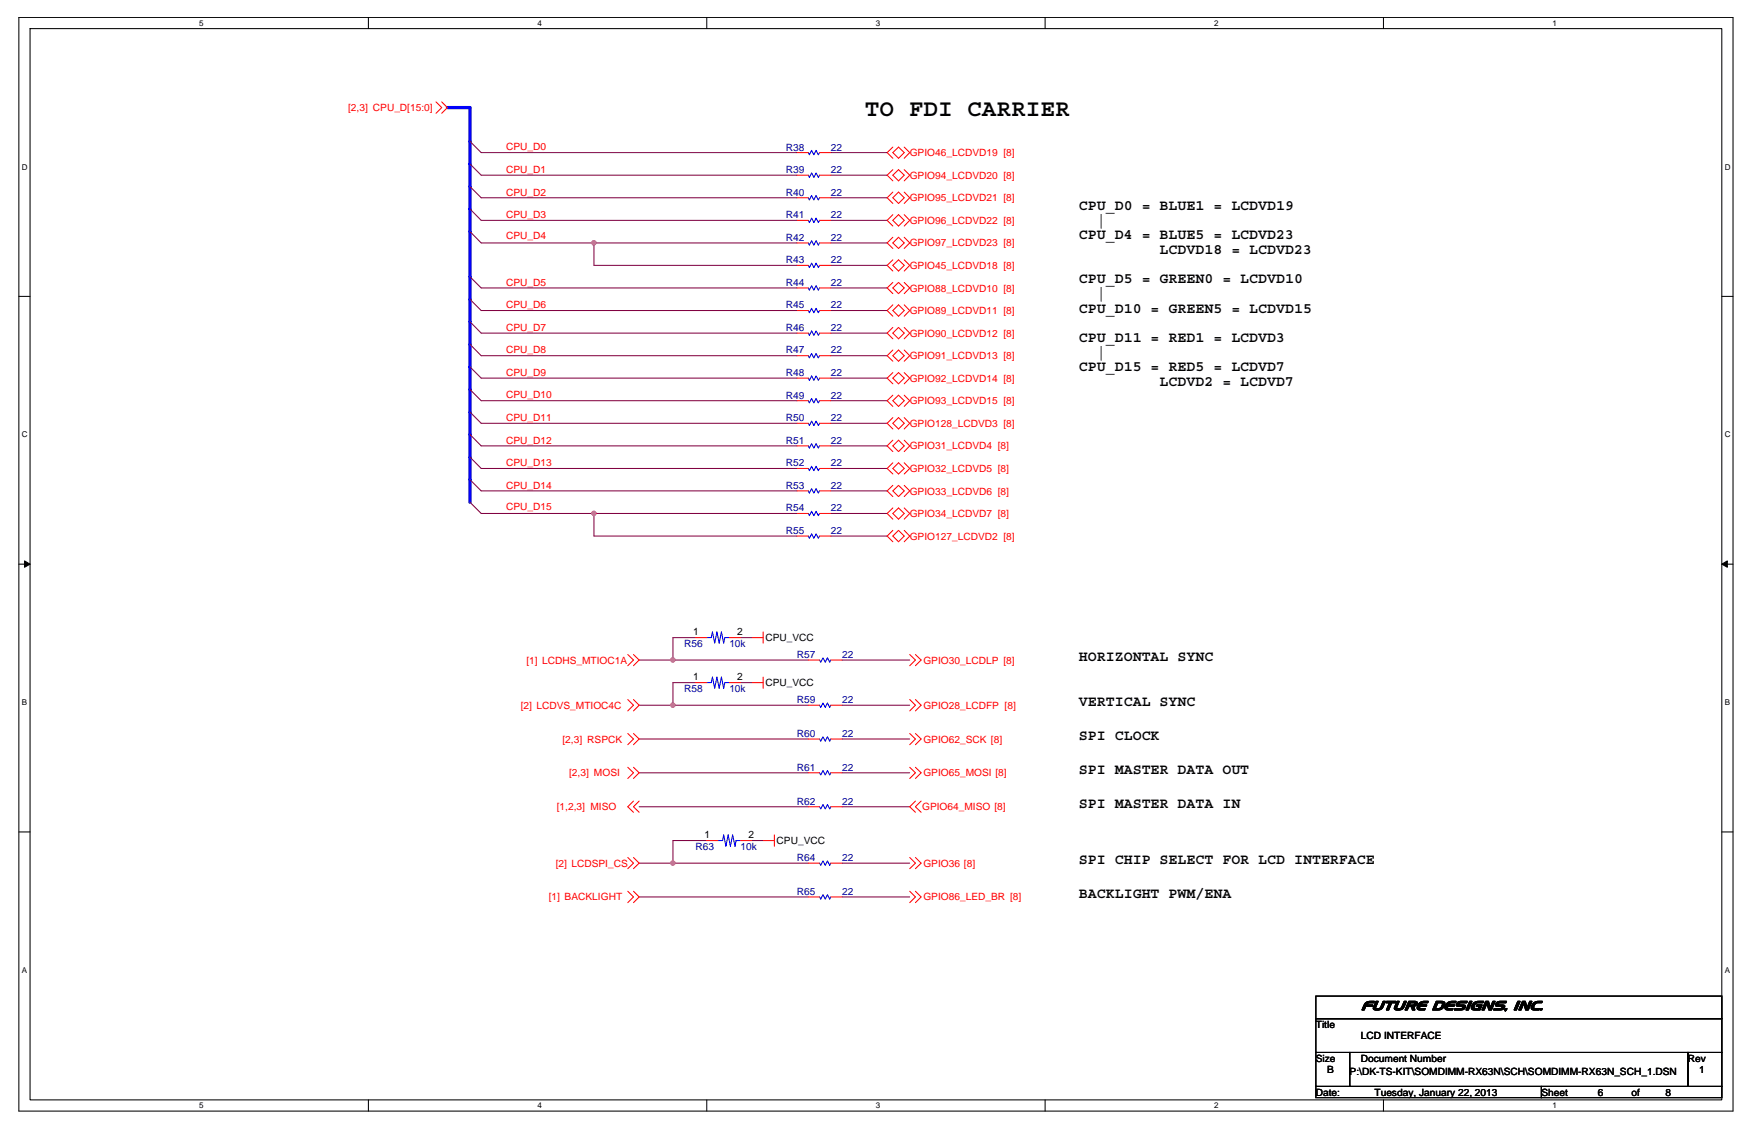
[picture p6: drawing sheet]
<svg xmlns="http://www.w3.org/2000/svg" width="432mm" height="279mm" viewBox="0 0 432 279" stroke-linecap="round" stroke-linejoin="round" font-family="sans-serif">
<path d="M4.6 4.3h420.8v268.5h-420.8zM7.4 7h415.3v263h-415.3z" fill="none" stroke="#000" stroke-width=".25"/>
<g fill="#fff">
<path d="M48.9 4.6h1.1v2.2h-1.1z"/>
<path d="M48.9 270.3h1.1v2.2h-1.1z"/>
</g>
<path d="M90.4 4.3v2.7M90.4 270v2.8" fill="none" stroke="#000" stroke-width=".25"/>
<g fill="#fff">
<path d="M132 4.6h1.1v2.2h-1.1z"/>
<path d="M132 270.3h1.1v2.2h-1.1z"/>
</g>
<path d="M173.5 4.3v2.7M173.5 270v2.8" fill="none" stroke="#000" stroke-width=".25"/>
<g fill="#fff">
<path d="M215 4.6h1.1v2.2h-1.1z"/>
<path d="M215 270.3h1.1v2.2h-1.1z"/>
</g>
<path d="M256.6 4.3v2.7M256.6 270v2.8" fill="none" stroke="#000" stroke-width=".25"/>
<g fill="#fff">
<path d="M298.1 4.6h1.1v2.2h-1.1z"/>
<path d="M298.1 270.3h1.1v2.2h-1.1z"/>
</g>
<path d="M339.6 4.3v2.7M339.6 270v2.8" fill="none" stroke="#000" stroke-width=".25"/>
<g fill="#fff">
<path d="M381.1 4.6h1.1v2.2h-1.1z"/>
<path d="M381.1 270.3h1.1v2.2h-1.1z"/>
<path d="M5.3 39.9h1.4v2.2h-1.4z"/>
<path d="M423.4 39.9h1.4v2.2h-1.4z"/>
<path d="M5.3 105.6h1.4v2.2h-1.4z"/>
<path d="M423.4 105.6h1.4v2.2h-1.4z"/>
</g>
<path d="M4.6 72.8h2.8M422.7 72.8h2.7" fill="none" stroke="#000" stroke-width=".25"/>
<g fill="#fff">
<path d="M5.3 171.4h1.4v2.2h-1.4z"/>
<path d="M423.4 171.4h1.3v2.2h-1.3z"/>
</g>
<path d="M4.6 138.5h2.8M422.7 138.5h2.7" fill="none" stroke="#000" stroke-width=".25"/>
<path d="M6 137.7l1.4 .8-1.4 .8zM422.7 138.5l1.3-.8v1.6z" fill="#000" stroke="#000" stroke-width=".25"/>
<g fill="#fff">
<path d="M5.3 237.1h1.4v2.2h-1.4z"/>
<path d="M423.4 237.1h1.3v2.2h-1.3z"/>
</g>
<path d="M4.6 204.3h2.8M422.7 204.3h2.7M323 258.4h8.3v8.3h-8.3zM323 244.6h99.7v5.5h-99.7zM323 250.1h99.7v8.3h-99.7zM331.3 258.4h83.1v8.3h-83.1zM414.4 258.4h8.3v8.3h-8.3zM323 266.7h55.4v2.8h-55.4zM378.4 266.7h44.3v2.8h-44.3z" fill="none" stroke="#000" stroke-width=".25"/>
<g fill="none" stroke="#800040" stroke-width=".25">
<path d="M115.4 34.7l2.7 2.8h77.5M203.9 37.5h13.9M115.4 51.3l2.7 2.8h77.5M115.4 40.3l2.7 2.7h77.5M115.4 56.9l2.7 2.7h27.7M115.4 45.8l2.7 2.8h77.5M145.8 59.6v5.6h49.8M145.8 59.6h49.8M203.9 54.1h13.9M203.9 48.6h13.9M203.9 59.6h13.9M203.9 43h13.9"/>
<path d="M115.4 79l2.7 2.8h77.5M115.4 73.5l2.7 2.7h77.5M115.4 67.9l2.7 2.8h77.5M203.9 70.7h13.9M203.9 65.2h13.9M203.9 76.2h13.9M115.4 95.6l2.7 2.8h77.5M115.4 90.1l2.7 2.7h77.5M115.4 84.5l2.7 2.8h77.5M203.9 92.8h13.9M203.9 98.4h13.9M203.9 81.8h13.9"/>
<path d="M203.9 87.3h13.9M115.4 112.2l2.7 2.8h77.5M115.4 101.2l2.7 2.7h77.5M115.4 106.7l2.7 2.8h77.5M115.4 117.8l2.7 2.7h77.5M203.9 115h13.9M203.9 109.5h13.9M203.9 103.9h13.9M115.4 123.3l2.7 2.8h27.7M145.8 126.1v5.5h49.8M145.8 126.1h49.8M203.9 120.5h13.9"/>
<path d="M203.9 126.1h13.9M203.9 131.6h13.9M170.7 156.5h-5.5v5.6h33.2M181.8 156.5h2.8M156.9 162.1h8.3M156.9 173.1h8.3M170.7 167.6h-5.5v5.5h33.2M181.8 167.6h2.8M206.7 162.1h16.6M206.7 173.1h16.6M156.9 181.4h41.5M156.9 189.7h41.5"/>
<path d="M156.9 198.1h41.5M206.7 181.4h16.6M206.7 189.7h16.6M206.7 198.1h16.6M156.9 211.9h8.3M165.2 211.9h33.2M173.5 206.4h-8.3v5.5M184.6 206.4h2.7M206.7 211.9h16.6M156.9 220.2h41.5M206.7 220.2h16.6"/>
</g>
<path d="M109.8 26.4h5.6v96.9" fill="none" stroke="#00f" stroke-width=".8"/>
<g fill="#f0f" stroke="#f0f" stroke-width=".25">
<circle cx="145.8" cy="126" r=".54"/>
<circle cx="145.8" cy="59.6" r=".54"/>
<circle cx="165.2" cy="162" r=".54"/>
<circle cx="165.2" cy="173.1" r=".54"/>
<circle cx="165.2" cy="211.9" r=".54"/>
</g>
<g fill="none" stroke="#f00" stroke-width=".25">
<path d="M107 25l1.4 1.4-1.4 1.4M108.4 25l1.4 1.4-1.4 1.4M195.6 37.5h2.8M201.2 37.5h2.7M219.2 36.1l-1.4 1.4 1.4 1.4M219.2 37.5l1.4-1.4 1.4 1.4-1.4 1.4zM222 36.1l1.3 1.4-1.3 1.4M195.6 43h2.8M195.6 54.1h2.8M195.6 59.6h2.8M195.6 48.6h2.8M201.2 43h2.7"/>
<path d="M201.2 54.1h2.7M201.2 59.6h2.7M201.2 48.6h2.7M219.2 41.7l-1.4 1.3 1.4 1.4M219.2 47.2l-1.4 1.4 1.4 1.4M219.2 52.7l-1.4 1.4 1.4 1.4M219.2 58.3l-1.4 1.3 1.4 1.4M219.2 43l1.4-1.3 1.4 1.3-1.4 1.4zM220.6 47.2l1.4 1.4-1.4 1.4-1.4-1.4zM220.6 52.7l1.4 1.4-1.4 1.4-1.4-1.4zM220.6 58.3l1.4 1.3-1.4 1.4-1.4-1.4zM222 41.7l1.3 1.3-1.3 1.4"/>
<path d="M222 47.2l1.3 1.4-1.3 1.4M222 52.7l1.3 1.4-1.3 1.4M222 58.3l1.3 1.3-1.3 1.4M195.6 70.7h2.8M195.6 65.2h2.8M195.6 76.2h2.8M201.2 70.7h2.7M201.2 65.2h2.7M201.2 76.2h2.7M219.2 74.8l-1.4 1.4 1.4 1.4M219.2 63.8l-1.4 1.4 1.4 1.3M219.2 69.3l-1.4 1.4 1.4 1.4"/>
<path d="M219.2 65.2l1.4-1.4 1.4 1.4-1.4 1.3zM219.2 70.7l1.4-1.4 1.4 1.4-1.4 1.4zM220.6 74.8l1.4 1.4-1.4 1.4-1.4-1.4zM222 74.8l1.3 1.4-1.3 1.4M222 63.8l1.3 1.4-1.3 1.3M222 69.3l1.3 1.4-1.3 1.4M195.6 81.8h2.8M195.6 98.4h2.8M195.6 92.8h2.8M195.6 87.3h2.8M201.2 81.8h2.7M201.2 98.4h2.7"/>
<path d="M201.2 92.8h2.7M201.2 87.3h2.7M219.2 80.4l-1.4 1.4 1.4 1.4M219.2 85.9l-1.4 1.4 1.4 1.4M219.2 91.5l-1.4 1.3 1.4 1.4M219.2 97l-1.4 1.4 1.4 1.4M219.2 92.8l1.4-1.3 1.4 1.3-1.4 1.4zM219.2 98.4l1.4-1.4 1.4 1.4-1.4 1.4zM220.6 80.4l1.4 1.4-1.4 1.4-1.4-1.4zM220.6 85.9l1.4 1.4-1.4 1.4-1.4-1.4zM222 80.4l1.3 1.4-1.3 1.4M222 85.9l1.3 1.4-1.3 1.4"/>
<path d="M222 91.5l1.3 1.3-1.3 1.4M222 97l1.3 1.4-1.3 1.4M195.6 109.5h2.8M195.6 103.9h2.8M195.6 115h2.8M201.2 109.5h2.7M201.2 103.9h2.7M201.2 115h2.7M219.2 102.5l-1.4 1.4 1.4 1.4M219.2 108.1l-1.4 1.4 1.4 1.4M219.2 113.6l-1.4 1.4 1.4 1.4M219.2 119.2l-1.4 1.3 1.4 1.4"/>
<path d="M220.6 102.5l1.4 1.4-1.4 1.4-1.4-1.4zM220.6 108.1l1.4 1.4-1.4 1.4-1.4-1.4zM220.6 113.6l1.4 1.4-1.4 1.4-1.4-1.4zM222 102.5l1.3 1.4-1.3 1.4M222 108.1l1.3 1.4-1.3 1.4M222 113.6l1.3 1.4-1.3 1.4M222 119.2l1.3 1.3-1.3 1.4M195.6 120.5h2.8M195.6 131.6h2.8M195.6 126.1h2.8M201.2 120.5h2.7M201.2 131.6h2.7"/>
<path d="M201.2 126.1h2.7M219.2 124.7l-1.4 1.4 1.4 1.4M219.2 130.2l-1.4 1.4 1.4 1.4M219.2 120.5l1.4-1.3 1.4 1.3-1.4 1.4zM219.2 126.1l1.4-1.4 1.4 1.4-1.4 1.4zM220.6 130.2l1.4 1.4-1.4 1.4-1.4-1.4zM222 124.7l1.3 1.4-1.3 1.4M222 130.2l1.3 1.4-1.3 1.4M170.7 156.5h2.8M179 156.5h2.8M184.6 156.5h2.7M187.3 155.2v2.7"/>
<path d="M154.1 171.7l1.4 1.4-1.4 1.4M154.1 160.7l1.4 1.4-1.4 1.3M155.5 171.7l1.4 1.4-1.4 1.4M155.5 160.7l1.4 1.4-1.4 1.3M170.7 167.6h2.8M179 167.6h2.8M184.6 167.6h2.7M187.3 166.2v2.8M198.4 173.1h2.8M198.4 162.1h2.8M203.9 173.1h2.8M203.9 162.1h2.8"/>
<path d="M223.3 171.7l1.4 1.4-1.4 1.4M223.3 160.7l1.4 1.4-1.4 1.3M224.7 171.7l1.4 1.4-1.4 1.4M224.7 160.7l1.4 1.4-1.4 1.3M154.1 180.1l1.4 1.3-1.4 1.4M154.1 188.4l1.4 1.3-1.4 1.4M155.5 196.7l-1.4 1.4 1.4 1.3M155.5 180.1l1.4 1.3-1.4 1.4M155.5 188.4l1.4 1.3-1.4 1.4M156.9 196.7l-1.4 1.4 1.4 1.3M198.4 198.1h2.8M198.4 189.7h2.8"/>
<path d="M198.4 181.4h2.8M203.9 198.1h2.8M203.9 189.7h2.8M203.9 181.4h2.8M223.3 180.1l1.4 1.3-1.4 1.4M223.3 188.4l1.4 1.3-1.4 1.4M224.7 196.7l-1.4 1.4 1.4 1.3M224.7 180.1l1.4 1.3-1.4 1.4M224.7 188.4l1.4 1.3-1.4 1.4M226.1 196.7l-1.4 1.4 1.4 1.3M154.1 218.8l1.4 1.4-1.4 1.4M154.1 210.5l1.4 1.4-1.4 1.4"/>
<path d="M155.5 218.8l1.4 1.4-1.4 1.4M155.5 210.5l1.4 1.4-1.4 1.4M173.5 206.4h2.7M181.8 206.4h2.8M187.3 206.4h2.8M190.1 205v2.8M198.4 211.9h2.8M203.9 211.9h2.8M223.3 218.8l1.4 1.4-1.4 1.4M223.3 210.5l1.4 1.4-1.4 1.4M224.7 218.8l1.4 1.4-1.4 1.4M224.7 210.5l1.4 1.4-1.4 1.4"/>
<path d="M198.4 220.2h2.8M203.9 220.2h2.8"/>
</g>
<g fill="none" stroke="#00f" stroke-width=".25">
<path d="M198.4 37.5l.3 .5 .5-1.1 .6 1.1 .5-1.1 .6 1.1 .3-.5M198.4 43l.3 .6 .5-1.1 .6 1.1 .5-1.1 .6 1.1 .3-.6M198.4 54.1l.3 .6 .5-1.1 .6 1.1 .5-1.1 .6 1.1 .3-.6M198.4 59.6l.3 .6 .5-1.1 .6 1.1 .5-1.1 .6 1.1 .3-.6M198.4 48.6l.3 .5 .5-1.1 .6 1.1 .5-1.1 .6 1.1 .3-.5M198.4 70.7l.3 .5 .5-1.1 .6 1.1 .5-1.1 .6 1.1 .3-.5M198.4 65.2l.3 .5 .5-1.1 .6 1.1 .5-1.1 .6 1.1 .3-.5M198.4 76.2l.3 .6 .5-1.1 .6 1.1 .5-1.1 .6 1.1 .3-.6M198.4 81.8l.3 .5 .5-1.1 .6 1.1 .5-1.1 .6 1.1 .3-.5M198.4 98.4l.3 .5 .5-1.1 .6 1.1 .5-1.1 .6 1.1 .3-.5M198.4 92.8l.3 .6 .5-1.1 .6 1.1 .5-1.1 .6 1.1 .3-.6M198.4 87.3l.3 .6 .5-1.1 .6 1.1 .5-1.1 .6 1.1 .3-.6"/>
<path d="M198.4 109.5l.3 .5 .5-1.1 .6 1.1 .5-1.1 .6 1.1 .3-.5M198.4 103.9l.3 .6 .5-1.1 .6 1.1 .5-1.1 .6 1.1 .3-.6M198.4 115l.3 .6 .5-1.1 .6 1.1 .5-1.1 .6 1.1 .3-.6M198.4 120.5l.3 .6 .5-1.1 .6 1.1 .5-1.1 .6 1.1 .3-.6M198.4 131.6l.3 .6 .5-1.1 .6 1.1 .5-1.1 .6 1.1 .3-.6M198.4 126.1l.3 .5 .5-1.1 .6 1.1 .5-1.1 .6 1.1 .3-.5M173.5 156.5h1.1l.3-1.3 .5 2.7 .6-2.7 .5 2.7 .6-2.7 .5 2.7 .3-1.4h1.1M173.5 167.6h1.1l.3-1.4 .5 2.8 .6-2.8 .5 2.8 .6-2.8 .5 2.8 .3-1.4h1.1M201.2 173.1l.3 .6 .5-1.1 .6 1.1 .5-1.1 .6 1.1 .2-.6M201.2 162.1l.3 .5 .5-1.1 .6 1.1 .5-1.1 .6 1.1 .2-.5M201.2 198.1l.3 .5 .5-1.1 .6 1.1 .5-1.1 .6 1.1 .2-.5M201.2 189.7l.3 .6 .5-1.1 .6 1.1 .5-1.1 .6 1.1 .2-.6"/>
<path d="M201.2 181.4l.3 .6 .5-1.1 .6 1.1 .5-1.1 .6 1.1 .2-.6M176.2 206.4h1.2l.2-1.4 .6 2.8 .5-2.8 .6 2.8 .5-2.8 .6 2.8 .3-1.4h1.1M201.2 211.9l.3 .6 .5-1.1 .6 1.1 .5-1.1 .6 1.1 .2-.6M201.2 220.2l.3 .6 .5-1.1 .6 1.1 .5-1.1 .6 1.1 .2-.6"/>
</g>
<text font-size="5.8" x="212.3" y="28.4">TO FDI CARRIER</text>
<g font-size="3.6">
<text x="264.9" y="51.6">CPU_D0 = BLUE1 = LCDVD19</text>
<text x="264.9" y="58.8">CPU_D4 = BLUE5 = LCDVD23</text>
<text x="269.3" y="55.2">|</text>
<text x="284.7" y="62.4">LCDVD18 = LCDVD23</text>
<text x="264.9" y="69.6">CPU_D5 = GREEN0 = LCDVD10</text>
<text x="264.9" y="76.8">CPU_D10 = GREEN5 = LCDVD15</text>
<text x="269.3" y="73.2">|</text>
<text x="264.9" y="83.9">CPU_D11 = RED1 = LCDVD3</text>
<text x="269.3" y="87.5">|</text>
<text x="264.9" y="91.1">CPU_D15 = RED5 = LCDVD7</text>
<text x="284.7" y="94.7">LCDVD2 = LCDVD7</text>
<text x="264.9" y="162.3">HORIZONTAL SYNC</text>
<text x="264.9" y="173.4">VERTICAL SYNC</text>
<text x="264.9" y="181.7">SPI CLOCK</text>
<text x="264.9" y="190">SPI MASTER DATA OUT</text>
<text x="264.9" y="198.3">SPI MASTER DATA IN</text>
<text x="264.9" y="212.1">SPI CHIP SELECT FOR LCD INTERFACE</text>
<text x="264.9" y="220.4">BACKLIGHT PWM/ENA</text>
</g>
<text font-size="3.3" x="334.1" y="248">FUTURE DESIGNS, INC.</text>
<g font-size="2.5" fill="#f00">
<text x="85.4" y="27.3">[2,3] CPU_D[15:0]</text>
<text x="124.2" y="36.9">CPU_D0</text>
<text x="223.3" y="38.4">GPIO46_LCDVD19 [8]</text>
<text x="124.2" y="42.5">CPU_D1</text>
<text x="223.3" y="43.9">GPIO94_LCDVD20 [8]</text>
<text x="124.2" y="53.6">CPU_D3</text>
<text x="124.2" y="48">CPU_D2</text>
<text x="223.3" y="49.4">GPIO95_LCDVD21 [8]</text>
<text x="124.2" y="58.8">CPU_D4</text>
<text x="223.3" y="54.9">GPIO96_LCDVD22 [8]</text>
<text x="223.3" y="60.5">GPIO97_LCDVD23 [8]</text>
<text x="124.2" y="70.1">CPU_D5</text>
<text x="223.3" y="66">GPIO45_LCDVD18 [8]</text>
<text x="223.3" y="71.6">GPIO88_LCDVD10 [8]</text>
<text x="124.2" y="75.7">CPU_D6</text>
<text x="223.3" y="77.1">GPIO89_LCDVD11 [8]</text>
<text x="124.2" y="81.2">CPU_D7</text>
<text x="223.3" y="82.6">GPIO90_LCDVD12 [8]</text>
<text x="124.2" y="86.8">CPU_D8</text>
<text x="223.3" y="88.2">GPIO91_LCDVD13 [8]</text>
<text x="124.2" y="92.3">CPU_D9</text>
<text x="223.3" y="93.7">GPIO92_LCDVD14 [8]</text>
<text x="124.2" y="97.8">CPU_D10</text>
<text x="223.3" y="99.3">GPIO93_LCDVD15 [8]</text>
<text x="124.2" y="103.4">CPU_D11</text>
<text x="223.3" y="104.8">GPIO128_LCDVD3 [8]</text>
<text x="124.2" y="108.9">CPU_D12</text>
<text x="223.3" y="110.3">GPIO31_LCDVD4 [8]</text>
<text x="124.2" y="114.5">CPU_D13</text>
<text x="124.2" y="120">CPU_D14</text>
<text x="223.3" y="115.9">GPIO32_LCDVD5 [8]</text>
<text x="124.2" y="125.3">CPU_D15</text>
<text x="223.3" y="121.4">GPIO33_LCDVD6 [8]</text>
<text x="223.3" y="127">GPIO34_LCDVD7 [8]</text>
<text x="223.3" y="132.5">GPIO127_LCDVD2 [8]</text>
<text x="129.2" y="162.9">[1] LCDHS_MTIOC1A</text>
<text x="226.7" y="162.9">GPIO30_LCDLP [8]</text>
<text x="127.8" y="174">[2] LCDVS_MTIOC4C</text>
<text x="226.7" y="174">GPIO28_LCDFP [8]</text>
<text x="138.1" y="182.3">[2,3] RSPCK</text>
<text x="226.7" y="182.3">GPIO62_SCK [8]</text>
<text x="139.7" y="190.6">[2,3] MOSI</text>
<text x="226.7" y="190.6">GPIO65_MOSI [8]</text>
<text x="136.7" y="198.9">[1,2,3] MISO</text>
<text x="226.4" y="198.9">GPIO64_MISO [8]</text>
<text x="136.4" y="212.8">[2] LCDSPI_CS</text>
<text x="226.7" y="212.8">GPIO36 [8]</text>
<text x="134.7" y="221.1">[1] BACKLIGHT</text>
<text x="226.7" y="221.1">GPIO86_LED_BR [8]</text>
</g>
<g font-size="2.5" fill="#000080">
<text x="192.9" y="37">R38</text>
<text x="203.9" y="37">22</text>
<text x="192.9" y="42.5">R39</text>
<text x="203.9" y="42.5">22</text>
<text x="192.9" y="53.6">R41</text>
<text x="192.9" y="48">R40</text>
<text x="203.9" y="53.6">22</text>
<text x="203.9" y="48">22</text>
<text x="192.9" y="59.1">R42</text>
<text x="203.9" y="59.1">22</text>
<text x="192.9" y="64.6">R43</text>
<text x="203.9" y="64.6">22</text>
<text x="192.9" y="70.2">R44</text>
<text x="203.9" y="70.2">22</text>
<text x="192.9" y="75.7">R45</text>
<text x="203.9" y="75.7">22</text>
<text x="192.9" y="81.2">R46</text>
<text x="203.9" y="81.2">22</text>
<text x="192.9" y="86.8">R47</text>
<text x="203.9" y="86.8">22</text>
<text x="192.9" y="92.3">R48</text>
<text x="203.9" y="92.3">22</text>
<text x="192.9" y="97.9">R49</text>
<text x="203.9" y="97.9">22</text>
<text x="192.9" y="103.4">R50</text>
<text x="203.9" y="103.4">22</text>
<text x="192.9" y="108.9">R51</text>
<text x="203.9" y="108.9">22</text>
<text x="192.9" y="114.5">R52</text>
<text x="203.9" y="114.5">22</text>
<text x="192.9" y="120">R53</text>
<text x="192.9" y="125.6">R54</text>
<text x="203.9" y="120">22</text>
<text x="203.9" y="125.6">22</text>
<text x="192.9" y="131.1">R55</text>
<text x="203.9" y="131.1">22</text>
<text x="168" y="158.8">R56</text>
<text x="179" y="158.8">10k</text>
<text x="195.6" y="161.5">R57</text>
<text x="206.7" y="161.5">22</text>
<text x="168" y="169.8">R58</text>
<text x="179" y="169.8">10k</text>
<text x="195.6" y="172.6">R59</text>
<text x="206.7" y="172.6">22</text>
<text x="195.6" y="180.9">R60</text>
<text x="206.7" y="180.9">22</text>
<text x="195.6" y="189.2">R61</text>
<text x="206.7" y="189.2">22</text>
<text x="195.6" y="197.5">R62</text>
<text x="206.7" y="197.5">22</text>
<text x="170.7" y="208.6">R63</text>
<text x="181.8" y="208.6">10k</text>
<text x="195.6" y="211.4">R64</text>
<text x="206.7" y="211.4">22</text>
<text x="195.6" y="219.7">R65</text>
<text x="206.7" y="219.7">22</text>
</g>
<g font-size="2.5">
<text x="170.2" y="156">1</text>
<text x="181" y="156">2</text>
<text x="187.9" y="157.4">CPU_VCC</text>
<text x="170.2" y="167">1</text>
<text x="181" y="167">2</text>
<text x="187.9" y="168.5">CPU_VCC</text>
<text x="172.9" y="205.8">1</text>
<text x="183.7" y="205.8">2</text>
<text x="190.6" y="207.2">CPU_VCC</text>
<text x="323" y="252.3">Title</text>
<text x="334.1" y="255.1">LCD INTERFACE</text>
<text x="323" y="260.6">Size</text>
<text x="325.8" y="263.4">B</text>
<text x="331.3" y="264">P:\DK-TS-KIT\SOMDIMM-RX63N\SCH\SOMDIMM-RX63N_SCH_1.DSN</text>
<text x="334.1" y="260.6">Document Number</text>
<text x="414.4" y="260.6">Rev</text>
<text x="417.1" y="263.4">1</text>
<text x="323" y="269">Date:</text>
<text x="337.4" y="269">Tuesday, January 22, 2013</text>
<text x="378.4" y="269">Sheet</text>
<text x="392.2" y="269">6</text>
<text x="400.5" y="269">of</text>
<text x="408.8" y="269">8</text>
</g>
<g font-size="2">
<text x="48.9" y="6.3">5</text>
<text x="132" y="6.3">4</text>
<text x="215" y="6.3">3</text>
<text x="298.1" y="6.3">2</text>
<text x="381.1" y="6.3">1</text>
<text x="5.3" y="41.7">D</text>
<text x="423.4" y="41.7">D</text>
<text x="5.3" y="107.4">C</text>
<text x="423.4" y="107.4">C</text>
<text x="5.3" y="173.1">B</text>
<text x="423.4" y="173.1">B</text>
<text x="5.3" y="238.9">A</text>
<text x="423.4" y="238.9">A</text>
<text x="48.9" y="272.1">5</text>
<text x="132" y="272.1">4</text>
<text x="215" y="272.1">3</text>
<text x="298.1" y="272.1">2</text>
<text x="381.1" y="272.1">1</text>
</g>
</svg>
